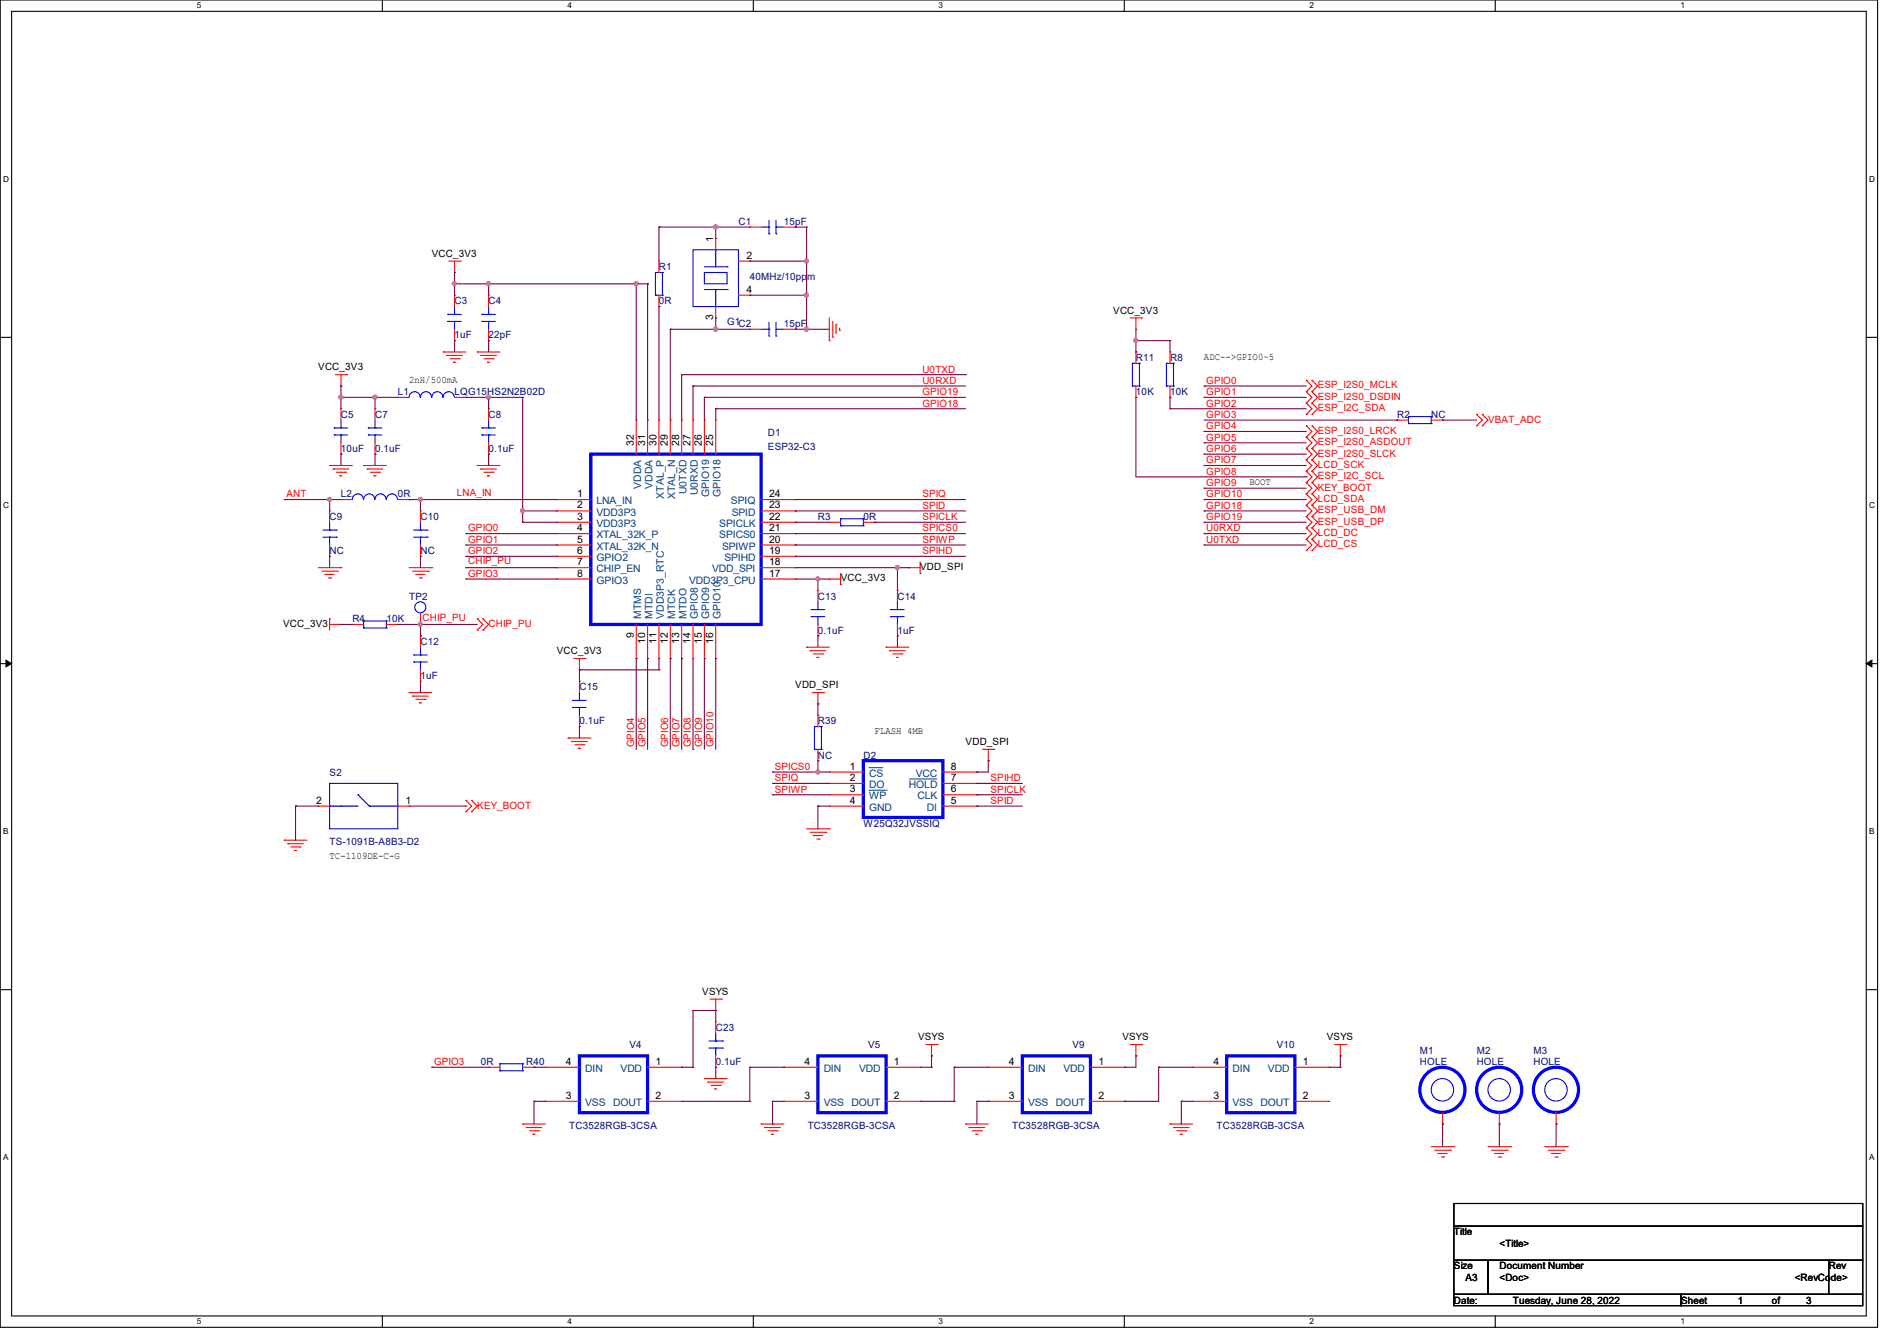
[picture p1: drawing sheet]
<svg xmlns="http://www.w3.org/2000/svg" width="297mm" height="210mm" viewBox="0 0 297 210" stroke-linecap="round" stroke-linejoin="round" font-family="sans-serif">
<path d="M0 0h294v207.9h-294zM1.8 1.8h290.4v204.3h-290.4z" fill="none" stroke="#000" stroke-width=".17"/>
<g fill="#fff">
<path d="M30.8 .2h.7v1.4h-.7z"/>
<path d="M30.8 206.2h.7v1.4h-.7z"/>
</g>
<path d="M59.9 0v1.8M59.9 206.1v1.8" fill="none" stroke="#000" stroke-width=".17"/>
<g fill="#fff">
<path d="M88.9 .2h.6v1.4h-.6z"/>
<path d="M88.9 206.2h.6v1.4h-.6z"/>
</g>
<path d="M117.9 0v1.8M117.9 206.1v1.8" fill="none" stroke="#000" stroke-width=".17"/>
<g fill="#fff">
<path d="M146.9 .2h.7v1.4h-.7z"/>
<path d="M146.9 206.2h.7v1.4h-.7z"/>
</g>
<path d="M176 0v1.8M176 206.1v1.8" fill="none" stroke="#000" stroke-width=".17"/>
<g fill="#fff">
<path d="M205 .2h.7v1.4h-.7z"/>
<path d="M205 206.2h.7v1.4h-.7z"/>
</g>
<path d="M234.1 0v1.8M234.1 206.1v1.8" fill="none" stroke="#000" stroke-width=".17"/>
<g fill="#fff">
<path d="M263.1 .2h.7v1.4h-.7z"/>
<path d="M263.1 206.2h.7v1.4h-.7z"/>
<path d="M.5 27.3h.9v1.4h-.9z"/>
<path d="M292.7 27.3h.8v1.4h-.8z"/>
<path d="M.5 78.4h.9v1.4h-.9z"/>
<path d="M292.7 78.4h.8v1.4h-.8z"/>
</g>
<path d="M0 52.8h1.8M292.2 52.8h1.8" fill="none" stroke="#000" stroke-width=".17"/>
<g fill="#fff">
<path d="M.5 129.5h.8v1.4h-.8z"/>
<path d="M292.7 129.5h.8v1.4h-.8z"/>
</g>
<path d="M0 103.9h1.8M292.2 103.9h1.8" fill="none" stroke="#000" stroke-width=".17"/>
<path d="M.9 103.4l.9 .5-.9 .5zM292.2 103.9l.9-.5v1z" fill="#000" stroke="#000" stroke-width=".16"/>
<g fill="#fff">
<path d="M.5 180.5h.8v1.4h-.8z"/>
<path d="M292.7 180.5h.8v1.4h-.8z"/>
</g>
<path d="M0 155h1.8M292.2 155h1.8M227.6 188.5h64v3.5h-64zM227.6 192h64v5.4h-64zM227.6 197.4h5.4v5.3h-5.4zM233 197.4h53.3v5.3h-53.3zM286.3 197.4h5.3v5.3h-5.3zM227.6 202.7h35.6v1.8h-35.6zM263.2 202.7h28.4v1.8h-28.4z" fill="none" stroke="#000" stroke-width=".17"/>
<g fill="none" stroke="#f00" stroke-width=".17">
<path d="M112.1 37.3h.1M112.1 37.3v1.8M117.4 35.6h.1M117.4 35.6h1.8M122.7 35.6h1.8M124.5 35.6h.1M52.5 58.7h1.8M53.4 58.7v1.8M54.3 58.7h.1M69.4 55.1h.1M69.4 55.1h3.5M69.9 55.7h.1"/>
<path d="M69.9 55.7h2.5M70.3 40.9h1.8M70.4 56.2h1.5M71 56.7h.1M71 56.7h.3M71.2 42.7h.1M71.2 53.3h.1M71.2 46.2h.1M71.2 40.9v1.8M71.2 46.2v1.8M71.2 51.6v1.7M71.9 56.2h.1"/>
<path d="M72.1 40.9h.1M74.7 55.1h.1M74.7 55.1h3.6M75.3 55.7h.1M75.3 55.7h2.4M75.8 56.2h1.4M76.3 56.7h.1M76.3 56.7h.4M76.5 53.3h.1M76.5 46.2h.1M76.5 46.2v1.8M76.5 51.6v1.7"/>
<path d="M77.2 56.2h.1M103.2 48h.1M103.2 40.9h.1M103.2 40.9v1.8M103.2 46.2v1.8M112.1 49.8h.1M112.1 48v1.8M115.6 40.9h1.8M115.6 46.2h1.8M117.4 40.9h.1M117.4 46.2h.1M117.4 51.6h.1"/>
<path d="M117.4 51.6h1.8M122.7 51.6h1.8M124.5 51.6h.1M129.8 53.3h.1M129.8 49.8v3.5M130.4 52.8h.1M130.4 50.3v2.5M130.9 50.8h.1M130.9 50.8v1.5M131.4 51.7h.1M131.4 51.4v.3M177 49.8h1.7"/>
<path d="M177.8 51.6h.1M177.8 55.1h.1M177.8 49.8v1.8M177.8 55.1v1.8M178.7 49.8h.1M183.2 55.1h.1M183.2 55.1v1.8M204.5 59.6h.1M204.5 59.6l.9 .9-.9 .8M205.4 59.6h.1M205.4 59.6l.9 .9-.9 .8M51.6 72.9h.1"/>
<path d="M51.6 72.9h3.6M52.2 73.4h.1M52.2 73.4h2.4M52.7 74h1.4M53.2 74.5h.1M53.2 74.5h.4M53.4 60.5h.1M53.4 71.1h.1M53.4 64h.1M53.4 78.2h.1M53.4 64v1.8M53.4 69.3v1.8"/>
<path d="M53.4 78.2h1.8M54.1 74h.1M56.9 72.9h.1M56.9 72.9h3.6M57.5 73.4h.1M57.5 73.4h2.4M58 74h1.4M58.5 74.5h.1M58.5 74.5h.4M58.7 71.1h.1M58.7 64h.1M58.7 64v1.8"/>
<path d="M58.7 69.3v1.8M59.4 74h.1M62.3 62.2h.1M62.3 62.2h1.8M62.3 78.2h1.8M64.1 78.2h.1M71.2 62.2h1.7M72.9 62.2h.1M74.7 72.9h.1M74.7 72.9h3.6M75.3 73.4h.1M75.3 73.4h2.4"/>
<path d="M75.8 74h1.4M76.3 74.5h.1M76.3 74.5h.4M76.5 71.1h.1M76.5 64h.1M76.5 64v1.8M76.5 69.3v1.8M77.2 74h.1M87.2 78.2h.1M87.2 78.2h5.3M99.6 65.8h.1M99.6 65.8v5.3"/>
<path d="M101.4 65.8h.1M101.4 65.8v5.3M103.2 65.8h.1M103.2 65.8v5.3M104.9 65.8h.1M104.9 65.8v5.3M106.7 65.8h.1M106.7 65.8v5.3M108.5 65.8h.1M108.5 65.8v5.3M110.3 65.8h.1M110.3 65.8v5.3"/>
<path d="M112.1 65.8h.1M112.1 65.8v5.3M119.2 78.2h5.3M124.5 78.2h.1M177.8 62.2h.1M177.8 60.5v1.7M183.2 62.2h.1M183.2 60.5v1.7M204.5 79.1h.1M204.5 72h.1M204.5 70.2h.1M204.5 77.3h.1"/>
<path d="M204.5 73.8h.1M204.5 63.1h.1M204.5 61.3h.1M204.5 68.5h.1M204.5 64.9h.1M204.5 75.6h.1M204.5 66.7h.1M204.5 79.1l.9 .9-.9 .9M204.5 70.2l.9 .9-.9 .9M204.5 77.3l.9 .9-.9 .9M204.5 72l.9 .9-.9 .9M204.5 61.3l.9 .9-.9 .9"/>
<path d="M204.5 68.5l.9 .8-.9 .9M204.5 63.1l.9 .9-.9 .9M204.5 73.8l.9 .9-.9 .9M204.5 66.7l.9 .9-.9 .9M204.5 75.6l.9 .9-.9 .8M205.4 79.1h.1M205.4 72h.1M205.4 70.2h.1M205.4 77.3h.1M205.4 73.8h.1M205.4 63.1h.1M205.4 61.3h.1"/>
<path d="M205.4 68.5h.1M205.4 64.9h.1M205.4 75.6h.1M205.4 66.7h.1M205.4 79.1l.9 .9-.9 .9M205.4 70.2l.9 .9-.9 .9M205.4 77.3l.9 .9-.9 .9M205.4 72l.9 .9-.9 .9M205.4 61.3l.9 .9-.9 .9M205.4 68.5l.9 .8-.9 .9M205.4 63.1l.9 .9-.9 .9M205.4 73.8l.9 .9-.9 .9"/>
<path d="M205.4 66.7l.9 .9-.9 .9M205.4 75.6l.9 .9-.9 .8M218.7 65.8h.1M218.7 65.8h1.8M224.1 65.8h1.7M225.8 65.8h.1M231.2 66.7h.1M231.2 64.9h.1M231.2 64.9l.9 .9-.9 .9M232.1 66.7h.1M232.1 64.9h.1M232.1 64.9l.9 .9-.9 .9"/>
<path d="M49.8 88.9h3.6M50.4 89.5h2.4M50.9 90h.1M50.9 90h1.4M51.4 90.5h.4M51.6 96.9h.1M51.6 80h.1M51.6 87.1h.1M51.6 97.8h1.8M51.6 80v1.8M51.6 85.3v1.8M51.6 96.9v1.8"/>
<path d="M51.8 90.5h.1M52.8 89.5h.1M53.4 88.9h.1M53.4 97.8h.1M55.2 97.8h.1M55.2 97.8h1.7M60.5 97.8h1.8M62.3 97.8h.1M64.1 88.9h3.5M64.6 89.5h2.5M65.1 90h.1M65.1 90h1.4"/>
<path d="M65.7 90.5h.3M65.8 97.8h.1M65.8 80h.1M65.8 87.1h.1M65.8 99.6h.1M65.8 80v1.8M65.8 85.3v1.8M65.8 96v1.8M65.8 99.6v1.7M66 90.5h.1M67.1 89.5h.1M67.6 88.9h.1"/>
<path d="M74.7 98.7h.1M74.7 96.9h.1M74.7 96.9l.9 .9-.9 .9M75.6 98.7h.1M75.6 96.9h.1M75.6 96.9l.9 .9-.9 .9M87.2 80h.1M87.2 81.8h.1M87.2 87.1h.1M87.2 88.9h.1M87.2 90.7h.1M87.2 83.6h.1"/>
<path d="M87.2 85.3h.1M87.2 88.9h5.3M87.2 90.7h5.3M87.2 81.8h5.3M87.2 80h5.3M87.2 87.1h5.3M87.2 83.6h5.3M87.2 85.3h5.3M99.6 97.8v5.3M101.4 97.8v5.3M103.2 97.8v5.3M104.9 97.8v5.3"/>
<path d="M106.7 97.8v5.3M108.5 97.8v5.3M110.3 97.8v5.3M112.1 97.8v5.3M119.2 88.9h5.3M119.2 90.7h5.3M119.2 81.8h5.3M119.2 80h5.3M119.2 87.1h5.3M119.2 83.6h5.3M119.2 85.3h5.3M124.5 88.9h.1"/>
<path d="M124.5 87.1h.1M124.5 85.3h.1M124.5 83.6h.1M124.5 81.8h.1M124.5 80h.1M124.5 90.7h.1M128.1 99.6h.1M128.1 92.5h.1M128.1 92.5v1.7M128.1 97.8v1.8M129.8 90.7h.1M129.8 81.8h.1"/>
<path d="M129.8 90.7h1.8M129.8 81.8h1.8M131.6 91.6h.1M131.6 89.8v1.8M135.2 81.8h1.7M136.9 81.8h.1M140.5 99.6h.1M140.5 92.5h.1M140.5 92.5v1.7M140.5 97.8v1.8M142.3 88.9h.1M142.3 88.9h1.8"/>
<path d="M144.1 89.8h.1M144.1 88v1.8M204.5 80.9h.1M204.5 82.7h.1M204.5 84.5h.1M204.5 86.2h.1M204.5 80.9l.9 .9-.9 .9M204.5 82.7l.9 .9-.9 .9M204.5 84.5l.9 .8-.9 .9M205.4 80.9h.1M205.4 82.7h.1M205.4 84.5h.1"/>
<path d="M205.4 86.2h.1M205.4 80.9l.9 .9-.9 .9M205.4 82.7l.9 .9-.9 .9M205.4 84.5l.9 .8-.9 .9M64.1 108.5h.1M64.1 108.5h3.5M64.6 109h.1M64.6 109h2.5M65.1 109.5h1.4M65.7 110.1h.1M65.7 110.1h.3M65.8 106.7h.1"/>
<path d="M65.8 104.9v1.8M66.5 109.5h.1M88.9 115.6h.1M88.9 115.6h3.6M89.5 116.1h.1M89.5 116.1h2.4M89.8 103.1h1.8M90 116.6h1.4M90.6 117.2h.1M90.6 117.2h.3M90.7 104.9h.1M90.7 113.8h.1"/>
<path d="M90.7 106.7h.1M90.7 103.1v1.8M90.7 106.7v1.8M90.7 112v1.8M91.4 116.6h.1M91.6 103.1h.1M99.6 103.1h.1M101.4 103.1h.1M103.2 103.1h.1M104.9 103.1h.1M106.7 103.1h.1M108.5 103.1h.1"/>
<path d="M110.3 103.1h.1M112.1 103.1h.1M126.3 101.3h.1M126.3 101.3h3.5M126.8 101.9h.1M126.8 101.9h2.5M127.2 108.5h1.7M127.3 102.4h1.5M127.9 103h.1M127.9 103h.3M128.1 110.2h.1M128.1 112h.1"/>
<path d="M128.1 119.1h.1M128.1 108.5v1.7M128.1 112v1.8M128.1 117.3v1.8M128.8 102.4h.1M128.9 108.5h.1M138.7 101.3h.1M138.7 101.3h3.6M139.3 101.9h.1M139.3 101.9h2.4M139.8 102.4h1.4M140.3 103h.1"/>
<path d="M140.3 103h.4M141.2 102.4h.1M153.8 117.3h1.8M154.7 119.1h.1M154.7 117.3v1.8M155.6 117.3h.1M44.5 131.6h.1M44.5 131.6h3.5M45 132.1h.1M45 132.1h2.5M45.6 132.6h1.4M46.1 133.2h.1"/>
<path d="M46.1 133.2h.3M47 132.6h.1M49.8 126.2h.1M49.8 126.2h1.8M62.3 126.2h1.8M64.1 126.2h.1M72.9 127.1h.1M72.9 125.3h.1M72.9 125.3l.9 .9-.9 .9M73.8 127.1h.1M73.8 125.3h.1M73.8 125.3l.9 .9-.9 .9"/>
<path d="M126.3 129.8h3.5M126.8 130.3h2.5M127.3 130.9h.1M127.3 130.9h1.5M127.9 131.4h.3M128.2 131.4h.1M129.3 130.3h.1M129.8 129.8h.1M129.8 120.9h.1M129.8 122.7h.1M129.8 124.5h.1M129.8 126.2h.1"/>
<path d="M129.8 120.9h5.4M129.8 122.7h5.4M129.8 124.5h5.4M129.8 126.2h5.4M147.6 120.9h5.4M147.6 122.7h5.4M147.6 124.5h5.4M147.6 126.2h5.4M153 126.2h.1M153 124.5h.1M153 122.7h.1M153 120.9h.1"/>
<path d="M111.2 156.5h1.7M112.1 158.2h.1M112.1 156.5v1.7M112.9 156.5h.1M76.5 167.1h.1M76.5 167.1h1.8M81.8 176h.1M81.8 176h3.6M81.8 167.1h1.8M82.4 176.6h.1M82.4 176.6h2.4M82.9 177.1h1.4"/>
<path d="M83.4 177.6h.1M83.4 177.6h.4M83.6 167.1h.1M84.3 177.1h.1M85.4 172.5h.1M85.4 167.1h.1M85.4 167.1h5.3M85.4 172.5h5.3M101.4 167.1h5.3M101.4 172.5h5.3M106.7 167.1h.1M106.7 172.5h.1"/>
<path d="M110.3 168.9h.1M110.3 168.9h3.5M110.8 169.5h.1M110.8 169.5h2.5M111.3 170h1.5M111.9 170.5h.1M111.9 170.5h.3M112.1 167.1h.1M112.1 160h.1M112.1 160v1.8M112.1 165.4v1.7M112.8 170h.1"/>
<path d="M119.2 176h.1M119.2 176h3.5M119.7 176.6h.1M119.7 176.6h2.5M120.2 177.1h1.5M120.8 177.6h.1M120.8 177.6h.3M121.7 177.1h.1M122.7 172.5h.1M122.7 167.1h.1M122.7 167.1h5.4M122.7 172.5h5.4"/>
<path d="M138.7 167.1h5.4M138.7 172.5h5.4M144.1 167.1h.1M144.1 172.5h.1M144.9 163.6h1.8M145.8 165.4h.1M145.8 163.6v1.8M146.7 163.6h.1M151.2 176h.1M151.2 176h3.5M151.7 176.6h.1M151.7 176.6h2.5"/>
<path d="M152.2 177.1h1.5M152.8 177.6h.1M152.8 177.6h.3M153.7 177.1h.1M154.7 172.5h.1M154.7 167.1h.1M154.7 167.1h5.4M154.7 172.5h5.4M170.7 167.1h5.4M170.7 172.5h5.4M176.1 167.1h.1M176.1 172.5h.1"/>
<path d="M177 163.6h1.7M177.8 165.4h.1M177.8 163.6v1.8M178.7 163.6h.1M183.2 176h.1M183.2 176h3.5M183.7 176.6h.1M183.7 176.6h2.5M184.2 177.1h1.5M184.8 177.6h.1M184.8 177.6h.3M185.7 177.1h.1"/>
<path d="M186.7 172.5h.1M186.7 167.1h.1M186.7 167.1h5.4M186.7 172.5h5.4M202.7 167.1h5.4M202.7 172.5h5.4M208.1 167.1h.1M208.1 172.5h.1M209 163.6h1.7M209.8 165.4h.1M209.8 163.6v1.8M210.7 163.6h.1"/>
<path d="M224.1 179.6h3.5M225.8 176h.1M225.8 174.2v1.8M227.6 179.6h.1M233 179.6h3.5M234.7 176h.1M234.7 174.2v1.8M236.5 179.6h.1M241.9 179.6h3.5M243.6 176h.1M243.6 174.2v1.8M245.4 179.6h.1"/>
<path d="M224.6 180.1h2.5M225.1 180.6h.1M225.1 180.6h1.5M225.7 181.2h.3M226 181.2h.1M227.1 180.1h.1M233.5 180.1h2.5M234 180.6h.1M234 180.6h1.5M234.6 181.2h.3M234.9 181.2h.1M236 180.1h.1"/>
<path d="M242.4 180.1h2.5M242.9 180.6h.1M242.9 180.6h1.4M243.5 181.2h.3M243.8 181.2h.1M244.9 180.1h.1"/>
</g>
<g fill="none" stroke="#00f" stroke-width=".17">
<path d="M108.5 39.1h7.1v8.9h-7.1zM112.1 39.1h.1M112.1 39.1v2.7M119.2 35.6h1.2M120.4 36.6h.1M120.4 35.6h.1M120.4 34.5v2.1M121.5 36.6h.1M121.5 35.6h.1M121.5 34.5v2.1M121.5 35.6h1.2M70.1 50.3h.1"/>
<path d="M70.1 49.2h.1M70.1 50.3h2.1M70.1 49.2h2.1M71.2 49.2h.1M71.2 50.3h.1M71.2 48v1.2M71.2 50.3v1.3M75.4 50.3h.1M75.4 49.2h.1M75.4 50.3h2.2M75.4 49.2h2.2M76.5 49.2h.1"/>
<path d="M76.5 50.3h.1M76.5 48v1.2M76.5 50.3v1.3M102.6 42.7h.1M102.6 46.2h.1M102.6 42.7v3.5M102.6 42.7h1.1M102.6 46.2h1.1M103.7 42.7h.1M103.7 46.2h.1M103.7 42.7v3.5M110.3 42.7h3.5v1.7h-3.5z"/>
<path d="M110.3 41.8h3.5M110.3 45.3h3.5M112.1 48h.1M112.1 45.3v2.7M113.8 41.8h.1M113.8 45.3h.1M119.2 51.6h1.2M120.4 52.6h.1M120.4 51.6h.1M120.4 50.5v2.1M121.5 52.6h.1M121.5 51.6h.1"/>
<path d="M121.5 50.5v2.1M121.5 51.6h1.2M177.3 56.9h.1M177.3 56.9h1.1M177.3 56.9v3.6M178.4 56.9h.1M178.4 56.9v3.6M182.6 56.9h.1M182.6 56.9v3.6M182.6 56.9h1.1M183.7 56.9h.1M183.7 56.9v3.6"/>
<path d="M52.3 68.1h.1M52.3 67h.1M52.3 68.1h2.1M52.3 67h2.1M53.4 67h.1M53.4 68.1h.1M53.4 65.8v1.2M53.4 68.1v1.2M55.2 78.2a.87 .87 0 0 1 .8-.9 .87 .87 0 0 1 .9 .9M56.9 78.2a.87 .87 0 0 1 .9-.9 .87 .87 0 0 1 .9 .9M57.7 68.1h.1M57.7 67h.1"/>
<path d="M57.7 68.1h2.1M57.7 67h2.1M58.7 67h.1M58.7 68.1h.1M58.7 78.2a.87 .87 0 0 1 .9-.9 .87 .87 0 0 1 .9 .9M58.7 65.8v1.2M58.7 68.1v1.2M60.5 78.2a.87 .87 0 0 1 .9-.9 .87 .87 0 0 1 .8 .9M64.1 62.2a.87 .87 0 0 1 .8-.9 .87 .87 0 0 1 .9 .9M65.8 62.2a.87 .87 0 0 1 .9-.9 .87 .87 0 0 1 .9 .9M67.6 62.2a.87 .87 0 0 1 .9-.9 .87 .87 0 0 1 .8 .9M69.4 62.2a.87 .87 0 0 1 .9-.9 .87 .87 0 0 1 .8 .9"/>
<path d="M75.4 68.1h.1M75.4 67h.1M75.4 68.1h2.2M75.4 67h2.2M76.5 67h.1M76.5 68.1h.1M76.5 65.8v1.2M76.5 68.1v1.2M177.3 60.5h.1M177.3 60.5h1.1M178.4 60.5h.1M182.6 60.5h.1"/>
<path d="M182.6 60.5h1.1M183.7 60.5h.1M220.5 65.2h.1M220.5 66.3h.1M220.5 66.3h3.6M220.5 65.2h3.6M220.5 65.2v1.1M224.1 66.3h.1M224.1 65.2h.1M224.1 65.2v1.1M50.5 83h2.2M50.5 84.1h2.2"/>
<path d="M51.6 84.1h.1M51.6 83h.1M51.6 81.8v1.2M51.6 84.1v1.2M52.7 83h.1M52.7 84.1h.1M56.9 98.3h.1M56.9 97.2h.1M56.9 98.3h3.6M56.9 97.2v1.1M56.9 97.2h3.6M60.5 97.2h.1"/>
<path d="M60.5 98.3h.1M60.5 97.2v1.1M64.8 83h2.1M64.8 84.1h2.1M65.8 84.1h.1M65.8 83h.1M65.8 81.8v1.2M65.8 84.1v1.2M66.9 83h.1M66.9 84.1h.1M127 96.6h.1M127 95.5h.1"/>
<path d="M127 96.6h2.1M127 95.5h2.1M128.1 95.5h.1M128.1 96.6h.1M128.1 94.2v1.3M128.1 96.6v1.2M131.6 82.3h.1M131.6 81.2h.1M131.6 82.3h3.6M131.6 81.2v1.1M131.6 81.2h3.6M135.2 81.2h.1"/>
<path d="M135.2 82.3h.1M135.2 81.2v1.1M139.4 96.6h.1M139.4 95.5h.1M139.4 96.6h2.2M139.4 95.5h2.2M140.5 95.5h.1M140.5 96.6h.1M140.5 94.2v1.3M140.5 96.6v1.2M64.8 103.7h.1M64.8 102.6h.1"/>
<path d="M64.8 103.7h2.1M64.8 102.6h2.1M65.8 102.6h.1M65.8 103.7h.1M65.8 101.3v1.3M65.8 103.7v1.2M89.7 110.8h.1M89.7 109.7h.1M89.7 110.8h2.1M89.7 109.7h2.1M90.7 109.7h.1M90.7 110.8h.1"/>
<path d="M90.7 108.5v1.2M90.7 110.8v1.2M127.5 117.3h.1M127.5 113.8h.1M127.5 117.3h1.1M127.5 113.8v3.5M127.5 113.8h1.1M128.6 117.3h.1M128.6 113.8h.1M128.6 113.8v3.5M51.6 122.7h10.7v7.1h-10.7zM51.6 126.2h.1"/>
<path d="M51.6 126.2h4.4M53.4 126.2h.1M56 124.5h.1M56 124.5l1.8 1.7M57.8 126.2h.1M57.8 126.2h4.5M62.3 126.2h.1M78.3 166.6h.1M78.3 167.7h.1M78.3 166.6h3.5M78.3 166.6v1.1M78.3 167.7h3.5"/>
<path d="M81.8 167.7h.1M81.8 166.6h.1M81.8 166.6v1.1M111 164.1h2.1M111 163h2.1M112.1 163h.1M112.1 164.1h.1M112.1 161.8v1.2M112.1 164.1v1.3M113.1 164.1h.1M113.1 163h.1"/>
<circle cx="65.8" cy="95.1" r=".87"/>
<circle cx="225.8" cy="170.7" r="1.76"/>
<circle cx="234.7" cy="170.7" r="1.76"/>
<circle cx="243.6" cy="170.7" r="1.76"/>
</g>
<g fill="none" stroke="#00f" stroke-width=".51">
<path d="M92.5 71.1h26.7v26.7h-26.7zM135.2 119.1h12.4v8.9h-12.4zM90.7 165.4h10.7v8.8h-10.7zM128.1 165.4h10.6v8.8h-10.6zM160.1 165.4h10.6v8.8h-10.6zM192.1 165.4h10.6v8.8h-10.6z"/>
<circle cx="225.8" cy="170.7" r="3.5"/>
<circle cx="234.7" cy="170.7" r="3.5"/>
<circle cx="243.6" cy="170.7" r="3.5"/>
</g>
<path d="M136 120.2h2.1M136 123.7h2.8M138.1 120.2h.1M138.8 123.7h.1M142.3 122h4.3M146.6 122h.1" fill="none" stroke="#004080" stroke-width=".16"/>
<g fill="none" stroke="#800040" stroke-width=".17">
<path d="M103.2 35.6h.1M103.2 35.6v5.3M103.2 35.6h14.2M112.1 35.6h.1M112.1 35.6v1.7M124.5 35.6h.1M124.5 35.6h1.8M126.3 35.6h.1M126.3 35.6v16M71.2 53.3h.1M71.2 42.7h.1M71.2 44.4h.1"/>
<path d="M71.2 42.7v3.5M71.2 53.3v1.8M71.2 44.4h30.2M76.5 53.3h.1M76.5 44.4h.1M76.5 44.4v1.8M76.5 53.3v1.8M99.6 44.4h.1M99.6 44.4v21.4M101.4 44.4h.1M101.4 44.4v21.4M103.2 48h.1"/>
<path d="M103.2 48v17.8M104.9 51.6h.1M104.9 51.6h12.5M104.9 51.6v14.2M106.7 58.7h.1M106.7 58.7v7.1M106.7 58.7h44.5M112.1 49.8h.1M112.1 51.6h.1M112.1 49.8v1.8M117.4 46.2h.1M117.4 40.9h.1"/>
<path d="M117.4 46.2h8.9M117.4 40.9h8.9M124.5 51.6h.1M124.5 51.6h5.3M126.3 46.2h.1M126.3 40.9h.1M126.3 51.6h.1M151.2 58.7h.1M177.8 53.3h.1M177.8 55.1h.1M177.8 51.6v3.5M177.8 53.3h5.4"/>
<path d="M183.2 53.3h.1M183.2 53.3v1.8M44.5 78.2h.1M44.5 78.2h8.9M51.6 78.2h.1M51.6 78.2v1.8M53.4 71.1h.1M53.4 62.2h.1M53.4 60.5h.1M53.4 60.5v3.5M53.4 71.1v1.8M53.4 62.2h8.9"/>
<path d="M58.7 71.1h.1M58.7 62.2h.1M58.7 62.2v1.8M58.7 71.1v1.8M64.1 78.2h.1M64.1 78.2h23.1M65.8 78.2h.1M65.8 78.2v1.8M72.9 62.2h.1M72.9 62.2h8.9M76.5 71.1h.1M76.5 62.2h.1"/>
<path d="M76.5 62.2v1.8M76.5 71.1v1.8M81.8 62.2h.1M81.8 62.2v19.6M108.5 60.5h.1M108.5 60.5v5.3M108.5 60.5h42.7M110.3 62.2h.1M110.3 62.2h40.9M110.3 62.2v3.6M112.1 64h.1M112.1 64v1.8"/>
<path d="M112.1 64h39.1M124.5 78.2h.1M124.5 78.2h26.7M177.8 62.2h.1M177.8 62.2v12.5h26.7M183.2 64h.1M183.2 62.2h.1M183.2 64h21.3M183.2 62.2v1.8M188.5 60.5h.1M188.5 62.2h.1M188.5 67.6h.1"/>
<path d="M188.5 69.3h.1M188.5 71.1h.1M188.5 72.9h.1M188.5 76.5h.1M188.5 78.2h.1M188.5 78.2h16M188.5 62.2h16M188.5 60.5h16M188.5 65.8h30.2M188.5 67.6h16M188.5 69.3h16M188.5 71.1h16"/>
<path d="M188.5 72.9h16M188.5 76.5h16M204.5 74.7h.1M218.7 65.8h.1M225.8 65.8h.1M225.8 65.8h5.4M51.6 87.1h.1M51.6 87.1v1.8M53.4 97.8h.1M53.4 97.8h1.8M62.3 97.8h.1M62.3 97.8h12.4"/>
<path d="M65.8 87.1h.1M65.8 99.6h.1M65.8 97.8h.1M65.8 87.1v1.8M65.8 97.8v1.8M72.9 90.7h.1M72.9 88.9h.1M72.9 83.6h.1M72.9 85.3h.1M72.9 87.1h.1M72.9 83.6h14.3M72.9 85.3h14.3"/>
<path d="M72.9 90.7h14.3M72.9 88.9h14.3M72.9 87.1h14.3M81.8 81.8h.1M81.8 80h.1M81.8 81.8h5.4M81.8 80h5.4M124.5 80h.1M124.5 81.8h.1M124.5 83.6h.1M124.5 85.3h.1M124.5 87.1h.1"/>
<path d="M124.5 81.8h5.3M124.5 80h26.7M124.5 83.6h26.7M124.5 85.3h26.7M124.5 90.7h5.3M124.5 88.9h17.8M124.5 87.1h26.7M128.1 90.7h.1M128.1 99.6h.1M128.1 90.7v1.8M128.1 99.6v1.7M136.9 81.8h.1"/>
<path d="M136.9 81.8h14.3M140.5 88.9h.1M140.5 99.6h.1M140.5 88.9v3.6M140.5 99.6v1.7M142.3 88.9h.1M188.5 80h.1M188.5 81.8h.1M188.5 83.6h.1M188.5 85.3h.1M188.5 81.8h16M188.5 80h16"/>
<path d="M188.5 83.6h16M188.5 85.3h16M65.8 108.5h.1M65.8 106.7v1.8M90.7 113.8h.1M90.7 104.9h.1M90.7 104.9v1.8M90.7 113.8v1.8M90.7 104.9h12.5M99.6 103.1h.1M99.6 103.1v14.2M101.4 103.1h.1"/>
<path d="M101.4 103.1v14.2M103.2 104.9h.1M103.2 103.1v1.8M104.9 103.1h.1M104.9 103.1v14.2M106.7 103.1h.1M106.7 103.1v14.2M108.5 117.3h.1M108.5 103.1v14.2M110.3 103.1h.1M110.3 103.1v14.2M112.1 103.1h.1"/>
<path d="M112.1 103.1v14.2M128.1 119.1h.1M128.1 110.2h.1M128.1 110.2v1.8M128.1 119.1v1.8M154.7 119.1h.1M154.7 119.1v1.8h-1.7M46.3 126.2h.1M46.3 126.2h3.5M46.3 126.2v5.4M64.1 126.2h8.8M72.9 126.2h.1"/>
<path d="M120.9 124.5h.1M120.9 122.7h.1M120.9 120.9h.1M120.9 124.5h8.9M120.9 122.7h8.9M120.9 120.9h8.9M128.1 126.2h.1M128.1 120.9h.1M128.1 126.2v3.6M128.1 126.2h1.7M153 122.7h.1M153 126.2h.1"/>
<path d="M153 124.5h.1M153 120.9h.1M153 124.5h7.1M153 122.7h7.1M153 126.2h7.1M108.5 158.2h.1M108.5 158.2v8.9M108.5 158.2h3.6M112.1 158.2h.1M112.1 158.2v1.8M67.6 167.1h.1M67.6 167.1h8.9"/>
<path d="M83.6 167.1h.1M83.6 172.5h.1M83.6 167.1h1.8M83.6 172.5h1.8M83.6 172.5v3.5M106.7 167.1h.1M106.7 167.1h1.8M106.7 172.5h10.7M108.5 167.1h.1M112.1 167.1h.1M112.1 167.1v1.8M117.4 172.5h.1"/>
<path d="M117.4 167.1h.1M117.4 167.1h5.3M117.4 167.1v5.4M120.9 176h.1M120.9 172.5h.1M120.9 172.5h1.8M120.9 172.5v3.5M122.7 167.1h.1M144.1 167.1h1.7M144.1 172.5h5.3M145.8 167.1h.1M145.8 165.4h.1"/>
<path d="M145.8 165.4v1.7M149.4 172.5h.1M149.4 167.1h.1M149.4 167.1h5.3M149.4 167.1v5.4M153 172.5h.1M153 172.5h1.7M153 172.5v3.5M154.7 172.5h.1M176.1 172.5h.1M176.1 167.1h.1M177.8 165.4h.1"/>
<path d="M177.8 165.4v1.7h-1.7M181.4 167.1h.1M181.4 167.1h5.3M181.4 167.1v5.4h-5.3M185 172.5h.1M185 172.5h1.7M185 172.5v3.5M208.1 167.1h1.7M209.8 165.4h.1M209.8 167.1h.1M209.8 165.4v1.7M225.8 176h.1"/>
<path d="M225.8 176v3.6M234.7 176h.1M234.7 176v3.6M243.6 176h.1M243.6 176v3.6"/>
</g>
<g fill="#f0f" stroke="#f0f" stroke-width=".17">
<circle cx="51.6" cy="78.2" r=".32"/>
<circle cx="65.8" cy="78.2" r=".32"/>
<circle cx="128" cy="120.9" r=".32"/>
<circle cx="76.5" cy="62.2" r=".32"/>
<circle cx="58.7" cy="62.2" r=".32"/>
<circle cx="53.4" cy="62.2" r=".32"/>
<circle cx="81.8" cy="80" r=".32"/>
<circle cx="76.5" cy="44.4" r=".32"/>
<circle cx="71.1" cy="44.4" r=".32"/>
<circle cx="126.3" cy="40.9" r=".32"/>
<circle cx="126.3" cy="51.5" r=".32"/>
<circle cx="126.3" cy="46.2" r=".32"/>
<circle cx="112" cy="35.5" r=".32"/>
<circle cx="112" cy="51.5" r=".32"/>
<circle cx="99.6" cy="44.4" r=".32"/>
<circle cx="65.8" cy="97.8" r=".32"/>
<circle cx="140.5" cy="88.9" r=".32"/>
<circle cx="128" cy="90.7" r=".32"/>
<circle cx="177.8" cy="53.3" r=".32"/>
</g>
<g font-size="1.6" fill="#000080">
<text x="115.6" y="35.2">C1</text>
<text x="122.7" y="35.2">15pF</text>
<text x="71.2" y="47.7">C3</text>
<text x="76.5" y="47.7">C4</text>
<text x="103.2" y="42.3">R1</text>
<text x="103.2" y="47.7">0R</text>
<text x="117.4" y="43.8">40MHz/10ppm</text>
<text x="71.2" y="53">1uF</text>
<text x="76.5" y="53">22pF</text>
<text x="113.8" y="50.9">G1C2</text>
<text x="122.7" y="51.2">15pF</text>
<text x="177.9" y="56.6">R11</text>
<text x="183.2" y="56.6">R8</text>
<text x="53.4" y="65.4">C5</text>
<text x="58.7" y="65.4">C7</text>
<text x="62.3" y="61.9">L1</text>
<text x="71.2" y="61.9">LQG15HS2N2B02D</text>
<text x="76.5" y="65.4">C8</text>
<text x="177.9" y="61.9">10K</text>
<text x="183.2" y="61.9">10K</text>
<text x="218.8" y="65.4">R2</text>
<text x="224.1" y="65.4">NC</text>
<text x="53.4" y="70.8">10uF</text>
<text x="58.7" y="70.8">0.1uF</text>
<text x="76.5" y="70.8">0.1uF</text>
<text x="120.2" y="68.3">D1</text>
<text x="120.2" y="70.4">ESP32-C3</text>
<text x="53.4" y="77.9">L2</text>
<text x="62.3" y="77.9">0R</text>
<text x="51.6" y="81.4">C9</text>
<text x="65.8" y="81.4">C10</text>
<text x="128.1" y="81.4">R3</text>
<text x="135.2" y="81.4">0R</text>
<text x="51.6" y="86.8">NC</text>
<text x="65.8" y="86.8">NC</text>
<text x="64.1" y="93.9">TP2</text>
<text x="128.1" y="93.9">C13</text>
<text x="140.5" y="93.9">C14</text>
<text x="55.2" y="97.5">R4</text>
<text x="60.5" y="97.5">10K</text>
<text x="65.8" y="101">C12</text>
<text x="128.1" y="99.2">0.1uF</text>
<text x="140.5" y="99.2">1uF</text>
<text x="65.8" y="106.3">1uF</text>
<text x="90.7" y="108.1">C15</text>
<text x="90.7" y="113.5">0.1uF</text>
<text x="128.1" y="113.5">R39</text>
<text x="128.1" y="118.8">NC</text>
<text x="135.2" y="118.8">D2</text>
<text x="51.6" y="121.5">S2</text>
<text x="135.2" y="129.5">W25Q32JVSSIQ</text>
<text x="51.6" y="132.3">TS-1091B-A8B3-D2</text>
<text x="112.1" y="161.5">C23</text>
<text x="75.3" y="166.8">0R</text>
<text x="82.4" y="166.8">R40</text>
<text x="98.6" y="164.1">V4</text>
<text x="112.1" y="166.8">0.1uF</text>
<text x="135.9" y="164.1">V5</text>
<text x="167.9" y="164.1">V9</text>
<text x="199.9" y="164.1">V10</text>
<text x="222.3" y="165">M1</text>
<text x="222.3" y="166.8">HOLE</text>
<text x="231.2" y="165">M2</text>
<text x="231.2" y="166.8">HOLE</text>
<text x="240.1" y="165">M3</text>
<text x="240.1" y="166.8">HOLE</text>
<text x="89.1" y="176.7">TC3528RGB-3CSA</text>
<text x="126.5" y="176.7">TC3528RGB-3CSA</text>
<text x="158.5" y="176.7">TC3528RGB-3CSA</text>
<text x="190.5" y="176.7">TC3528RGB-3CSA</text>
</g>
<g font-size="1.6">
<text x="67.6" y="40.2">VCC_3V3</text>
<text x="111.7" y="37.9" transform="rotate(-90 111.7 37.9)">1</text>
<text x="116.9" y="40.5">2</text>
<text x="116.9" y="45.8">4</text>
<text x="111.7" y="50.1" transform="rotate(-90 111.7 50.1)">3</text>
<text x="174.3" y="49.1">VCC_3V3</text>
<text x="49.8" y="58">VCC_3V3</text>
<text x="64" y="59.9">2nH/500mA</text>
<text x="188.5" y="56.3">ADC--&gt;GPIO0~5</text>
<text x="99.2" y="69.9" transform="rotate(-90 99.2 69.9)">32</text>
<text x="101" y="69.9" transform="rotate(-90 101 69.9)">31</text>
<text x="102.8" y="69.9" transform="rotate(-90 102.8 69.9)">30</text>
<text x="104.6" y="69.9" transform="rotate(-90 104.6 69.9)">29</text>
<text x="106.3" y="69.9" transform="rotate(-90 106.3 69.9)">28</text>
<text x="108.1" y="69.9" transform="rotate(-90 108.1 69.9)">27</text>
<text x="109.9" y="69.9" transform="rotate(-90 109.9 69.9)">26</text>
<text x="111.7" y="69.9" transform="rotate(-90 111.7 69.9)">25</text>
<text x="90.4" y="77.9">1</text>
<text x="120.4" y="77.9">24</text>
<text x="195.6" y="75.9">BOOT</text>
<text x="90.4" y="79.6">2</text>
<text x="90.4" y="81.4">3</text>
<text x="90.4" y="83.2">4</text>
<text x="120.4" y="83.2">21</text>
<text x="120.4" y="81.4">22</text>
<text x="120.4" y="79.6">23</text>
<text x="90.4" y="86.7">6</text>
<text x="90.4" y="88.5">7</text>
<text x="90.4" y="85">5</text>
<text x="120.4" y="88.5">18</text>
<text x="120.4" y="86.7">19</text>
<text x="120.4" y="85">20</text>
<text x="144.1" y="89.3">VDD_SPI</text>
<text x="90.4" y="90.3">8</text>
<text x="120.4" y="90.3">17</text>
<text x="131.6" y="91.1">VCC_3V3</text>
<text x="44.3" y="98.2">VCC_3V3</text>
<text x="99.2" y="99.9" transform="rotate(-90 99.2 99.9)">9</text>
<text x="101" y="100.8" transform="rotate(-90 101 100.8)">10</text>
<text x="102.8" y="100.8" transform="rotate(-90 102.8 100.8)">11</text>
<text x="104.6" y="100.8" transform="rotate(-90 104.6 100.8)">12</text>
<text x="106.3" y="100.8" transform="rotate(-90 106.3 100.8)">13</text>
<text x="108.1" y="100.8" transform="rotate(-90 108.1 100.8)">14</text>
<text x="109.9" y="100.8" transform="rotate(-90 109.9 100.8)">15</text>
<text x="111.7" y="100.8" transform="rotate(-90 111.7 100.8)">16</text>
<text x="87.2" y="102.4">VCC_3V3</text>
<text x="124.5" y="107.8">VDD_SPI</text>
<text x="136.9" y="115">FLASH 4MB</text>
<text x="151.2" y="116.7">VDD_SPI</text>
<text x="49.5" y="125.9">2</text>
<text x="63.5" y="125.9">1</text>
<text x="133.1" y="120.5">1</text>
<text x="133.1" y="122.3">2</text>
<text x="133.1" y="124.1">3</text>
<text x="133.1" y="125.9">4</text>
<text x="148.9" y="125.9">5</text>
<text x="148.9" y="124.1">6</text>
<text x="148.9" y="122.3">7</text>
<text x="148.9" y="120.5">8</text>
<text x="51.6" y="134.6">TC-1109DE-C-G</text>
<text x="109.9" y="155.8">VSYS</text>
<text x="88.6" y="166.8">4</text>
<text x="102.6" y="166.8">1</text>
<text x="126" y="166.8">4</text>
<text x="140" y="166.8">1</text>
<text x="143.7" y="162.9">VSYS</text>
<text x="158" y="166.8">4</text>
<text x="172" y="166.8">1</text>
<text x="175.7" y="162.9">VSYS</text>
<text x="190" y="166.8">4</text>
<text x="204" y="166.8">1</text>
<text x="207.7" y="162.9">VSYS</text>
<text x="88.6" y="172.1">3</text>
<text x="102.6" y="172.1">2</text>
<text x="126" y="172.1">3</text>
<text x="140" y="172.1">2</text>
<text x="158" y="172.1">3</text>
<text x="172" y="172.1">2</text>
<text x="190" y="172.1">3</text>
<text x="204" y="172.1">2</text>
<text x="227.6" y="193.5">Title</text>
<text x="234.8" y="195.2">&lt;Title&gt;</text>
<text x="227.6" y="198.8">Size</text>
<text x="229.4" y="200.6">A3</text>
<text x="234.8" y="198.8">Document Number</text>
<text x="234.8" y="200.6">&lt;Doc&gt;</text>
<text x="281" y="200.6">&lt;RevCode&gt;</text>
<text x="286.3" y="198.8">Rev</text>
<text x="227.6" y="204.1">Date:</text>
<text x="236.9" y="204.1">Tuesday, June 28, 2022</text>
<text x="263.2" y="204.1">Sheet</text>
<text x="272.1" y="204.1">1</text>
<text x="277.4" y="204.1">of</text>
<text x="282.8" y="204.1">3</text>
</g>
<g font-size="1.6" fill="#f00">
<text x="144.4" y="58.3">U0TXD</text>
<text x="144.4" y="63.7">GPIO18</text>
<text x="144.4" y="61.9">GPIO19</text>
<text x="144.4" y="60.1">U0RXD</text>
<text x="188.9" y="60.1">GPIO0</text>
<text x="188.9" y="61.9">GPIO1</text>
<text x="188.9" y="63.7">GPIO2</text>
<text x="188.9" y="65.4">GPIO3</text>
<text x="206.3" y="62.6">ESP_I2S0_DSDIN</text>
<text x="206.3" y="64.4">ESP_I2C_SDA</text>
<text x="206.3" y="60.8">ESP_I2S0_MCLK</text>
<text x="188.9" y="67.2">GPIO4</text>
<text x="188.9" y="69">GPIO5</text>
<text x="188.9" y="70.8">GPIO6</text>
<text x="206.3" y="71.5">ESP_I2S0_SLCK</text>
<text x="206.3" y="69.7">ESP_I2S0_ASDOUT</text>
<text x="206.3" y="67.9">ESP_I2S0_LRCK</text>
<text x="233" y="66.2">VBAT_ADC</text>
<text x="44.8" y="77.9">ANT</text>
<text x="71.5" y="77.7">LNA_IN</text>
<text x="144.4" y="77.9">SPIQ</text>
<text x="188.9" y="72.6">GPIO7</text>
<text x="188.9" y="74.3">GPIO8</text>
<text x="188.9" y="76.1">GPIO9</text>
<text x="188.9" y="77.9">GPIO10</text>
<text x="206.3" y="73.3">LCD_SCK</text>
<text x="206.3" y="75.1">ESP_I2C_SCL</text>
<text x="206.3" y="76.8">KEY_BOOT</text>
<text x="73.3" y="83.2">GPIO0</text>
<text x="144.4" y="79.7">SPID</text>
<text x="144.4" y="83.2">SPICS0</text>
<text x="144.4" y="81.4">SPICLK</text>
<text x="188.9" y="79.7">GPIO18</text>
<text x="188.9" y="81.4">GPIO19</text>
<text x="188.9" y="83.2">U0RXD</text>
<text x="206.3" y="80.4">ESP_USB_DM</text>
<text x="206.3" y="82.2">ESP_USB_DP</text>
<text x="206.3" y="83.9">LCD_DC</text>
<text x="206.3" y="78.6">LCD_SDA</text>
<text x="73.3" y="88.3">CHIP_PU</text>
<text x="73.3" y="85">GPIO1</text>
<text x="73.3" y="86.8">GPIO2</text>
<text x="144.4" y="85">SPIWP</text>
<text x="144.4" y="86.8">SPIHD</text>
<text x="188.9" y="85">U0TXD</text>
<text x="206.3" y="85.7">LCD_CS</text>
<text x="73.3" y="90.3">GPIO3</text>
<text x="66.2" y="97.2">CHIP_PU</text>
<text x="76.5" y="98.2">CHIP_PU</text>
<text x="99.3" y="117" transform="rotate(-90 99.3 117)">GPIO4</text>
<text x="101.1" y="117" transform="rotate(-90 101.1 117)">GPIO5</text>
<text x="104.6" y="117" transform="rotate(-90 104.6 117)">GPIO6</text>
<text x="106.4" y="117" transform="rotate(-90 106.4 117)">GPIO7</text>
<text x="108.2" y="117" transform="rotate(-90 108.2 117)">GPIO8</text>
<text x="109.9" y="117" transform="rotate(-90 109.9 117)">GPIO9</text>
<text x="111.7" y="117" transform="rotate(-90 111.7 117)">GPIO10</text>
<text x="121.3" y="124.1">SPIWP</text>
<text x="121.3" y="122.3">SPIQ</text>
<text x="121.3" y="120.6">SPICS0</text>
<text x="155.1" y="122.3">SPIHD</text>
<text x="155.1" y="125.9">SPID</text>
<text x="155.1" y="124.1">SPICLK</text>
<text x="74.7" y="126.6">KEY_BOOT</text>
<text x="67.9" y="166.8">GPIO3</text>
</g>
<g font-size="1.6" fill="#004080">
<text x="100.4" y="76.6" transform="rotate(-90 100.4 76.6)">VDDA</text>
<text x="102.2" y="76.6" transform="rotate(-90 102.2 76.6)">VDDA</text>
<text x="107.5" y="77.4" transform="rotate(-90 107.5 77.4)">U0TXD</text>
<text x="109.3" y="77.5" transform="rotate(-90 109.3 77.5)">U0RXD</text>
<text x="111" y="77.9" transform="rotate(-90 111 77.9)">GPIO19</text>
<text x="112.8" y="77.9" transform="rotate(-90 112.8 77.9)">GPIO18</text>
<text x="93.4" y="79">LNA_IN</text>
<text x="93.4" y="80.7">VDD3P3</text>
<text x="93.4" y="82.5">VDD3P3</text>
<text x="103.9" y="78.1" transform="rotate(-90 103.9 78.1)">XTAL_P</text>
<text x="105.7" y="78.2" transform="rotate(-90 105.7 78.2)">XTAL_N</text>
<text x="112.6" y="82.5">SPICLK</text>
<text x="114.4" y="79">SPIQ</text>
<text x="114.6" y="80.7">SPID</text>
<text x="93.4" y="87.8">GPIO2</text>
<text x="93.4" y="89.6">CHIP_EN</text>
<text x="93.4" y="84.3">XTAL_32K_P</text>
<text x="93.4" y="86.1">XTAL_32K_N</text>
<text x="111.5" y="89.6">VDD_SPI</text>
<text x="112.6" y="84.3">SPICS0</text>
<text x="113" y="86.1">SPIWP</text>
<text x="113.4" y="87.8">SPIHD</text>
<text x="93.4" y="91.4">GPIO3</text>
<text x="107.9" y="91.4">VDD3P3_CPU</text>
<text x="100.4" y="96.9" transform="rotate(-90 100.4 96.9)">MTMS</text>
<text x="102.2" y="96.9" transform="rotate(-90 102.2 96.9)">MTDI</text>
<text x="103.9" y="96.9" transform="rotate(-90 103.9 96.9)">VDD3P3_RTC</text>
<text x="105.7" y="96.9" transform="rotate(-90 105.7 96.9)">MTCK</text>
<text x="107.5" y="96.9" transform="rotate(-90 107.5 96.9)">MTDO</text>
<text x="109.3" y="96.9" transform="rotate(-90 109.3 96.9)">GPIO8</text>
<text x="111" y="96.9" transform="rotate(-90 111 96.9)">GPIO9</text>
<text x="112.8" y="96.9" transform="rotate(-90 112.8 96.9)">GPIO10</text>
<text x="136.1" y="121.6">CS</text>
<text x="136.1" y="123.4">DO</text>
<text x="136.1" y="125.2">WP</text>
<text x="142.3" y="123.4">HOLD</text>
<text x="143.4" y="121.6">VCC</text>
<text x="143.6" y="125.2">CLK</text>
<text x="136.1" y="127">GND</text>
<text x="145.1" y="127">DI</text>
<text x="91.6" y="167.9">DIN</text>
<text x="97.2" y="167.9">VDD</text>
<text x="129" y="167.9">DIN</text>
<text x="134.5" y="167.9">VDD</text>
<text x="161" y="167.9">DIN</text>
<text x="166.5" y="167.9">VDD</text>
<text x="193" y="167.9">DIN</text>
<text x="198.5" y="167.9">VDD</text>
<text x="91.6" y="173.2">VSS</text>
<text x="96" y="173.2">DOUT</text>
<text x="129" y="173.2">VSS</text>
<text x="133.3" y="173.2">DOUT</text>
<text x="161" y="173.2">VSS</text>
<text x="165.3" y="173.2">DOUT</text>
<text x="193" y="173.2">VSS</text>
<text x="197.3" y="173.2">DOUT</text>
</g>
<g font-size="1.3">
<text x="30.8" y="1.3">5</text>
<text x="88.9" y="1.3">4</text>
<text x="146.9" y="1.3">3</text>
<text x="205" y="1.3">2</text>
<text x="263.1" y="1.3">1</text>
<text x=".5" y="28.4">D</text>
<text x="292.6" y="28.4">D</text>
<text x=".5" y="79.5">C</text>
<text x="292.6" y="79.5">C</text>
<text x=".5" y="130.6">B</text>
<text x="292.6" y="130.6">B</text>
<text x=".5" y="181.7">A</text>
<text x="292.6" y="181.7">A</text>
<text x="30.8" y="207.4">5</text>
<text x="88.9" y="207.4">4</text>
<text x="146.9" y="207.4">3</text>
<text x="205" y="207.4">2</text>
<text x="263.1" y="207.4">1</text>
</g>
</svg>
